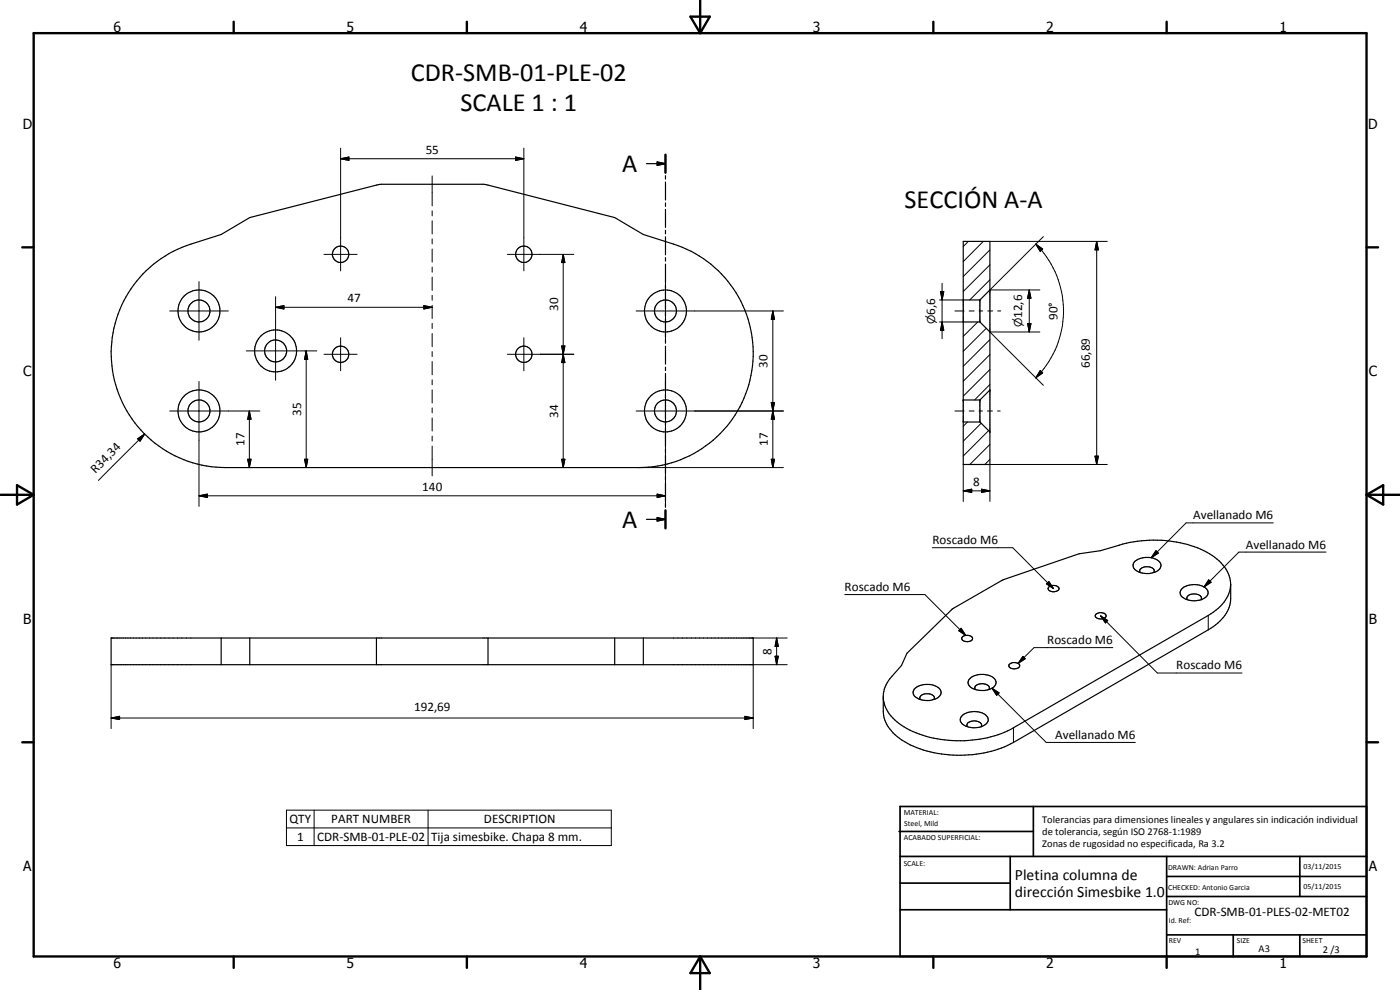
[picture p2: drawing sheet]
<svg xmlns="http://www.w3.org/2000/svg" width="420mm" height="297mm" viewBox="0 0 420 297" stroke-linecap="round" stroke-linejoin="round" font-family="sans-serif">
<g fill="none" stroke="#000" stroke-width=".35">
<path d="M194 49.1h5.7M197.2 48.6l2.5 .5-2.5 .5zM199.7 46.4v5.4M199.7 52.7v1M199.7 54.6v5.4M199.7 60.9v1M199.7 62.8v5.4M199.7 69.1v1M199.7 71v5.5M199.7 77.3v1.1M199.7 79.2v5.4M289.1 72.4h8v67h-8z"/>
<path d="M42.9 82.2a35.4 35.4 0 0 1 14.4-9l9.1-2.8 8.6-5.1 39.5-10 31.5 .1 38.5 9.9 8.6 5.1a79.8 79.8 0 0 1 14.3 5 34.3 34.3 0 0 1 17.7 38.6 34.3 34.3 0 0 1-33.4 26.3h-124a34.4 34.4 0 0 1-31.6-20.8 34.4 34.4 0 0 1 6.8-37.3zM199.7 85.5v1.1M199.7 87.4v5.4M199.7 93.7v1.1M199.7 95.7v5.4M289.1 96.6h5M289.1 90h5M294.1 96.6l3 3M294.1 90v6.6M297.1 87l-3 3M199.7 101.9v1.1M199.7 103.9v5.4"/>
<path d="M199.7 110.2v1M199.7 112.1v5.4M199.7 118.4v1M297.1 117l-3 3M199.7 120.3v5.4M199.7 126.6v1M199.7 128.5v5.4M199.7 134.8v1M199.7 136.7v5.4M289.1 120h5M289.1 126.6h5M294.1 126.6l3 3"/>
<path d="M294.1 120v6.6M194 155.8h5.7M197.2 155.3l2.5 .5-2.5 .5zM199.7 143v1M199.7 144.9v5.4M199.7 151.2v1M199.7 153.1v5.4M314.8 176.1a1.94 1.94 0 0 1 3 .6 1.94 1.94 0 0 1-3.3-.1zM340.6 168.4a5.6 5.6 0 0 1 7.7 .7 2.16 2.16 0 0 1-2 2.6 5.5 5.5 0 0 1-6.1-1.3l-.1-1.1zM342.2 171.8a1.06 1.06 0 0 1 1-1.6 2.25 2.25 0 0 1 3.2 1.2l-.1 .4M354.7 176.6a6.1 6.1 0 0 1 7.4 .1 1.77 1.77 0 0 1-.8 2.9 5.8 5.8 0 0 1-6.9-1 1.47 1.47 0 0 1 .3-2zM356.4 180a1.24 1.24 0 0 1 1.3-1.7 2.2 2.2 0 0 1 2.9 1.2l-.2 .5"/>
<path d="M369.3 175.3v4.3a11.6 11.6 0 0 1-6.7 9.4l-58.4 33.8a35.6 35.6 0 0 1-32.7-.3 11.4 11.4 0 0 1-6.4-9.1v-4.6a9.1 9.1 0 0 1 2.6-5.9l2.8-3.2 1.7-3.7 14-13.5 15.1-8.6 22.5-7.7 6.5-1a53.9 53.9 0 0 1 12.3-2.9 33 33 0 0 1 22 4.9 9.5 9.5 0 0 1 4.4 10.3 13.1 13.1 0 0 1-6.4 7.2l-58.4 33.7a35.4 35.4 0 0 1-32.9-.3 11.4 11.4 0 0 1-6.2-8.6M33.3 191.4h192.7v8h-192.7zM66.4 191.4v8M75 191.4v8M113 191.4v8M146.5 191.4v8M184.5 191.4v8M193.1 191.4v8M288.9 191.1a1.92 1.92 0 0 1 3 .5 1.91 1.91 0 0 1-3.3 0zM302.8 199.4a2.1 2.1 0 0 1 3.2 .2 1.83 1.83 0 0 1-2.9 .7l-.3-.5zM328.9 184.3a2.01 2.01 0 0 1 3.1 .5 1.99 1.99 0 0 1-3.3 .2zM274.4 206.8a5.8 5.8 0 0 1 7.7 .1 2.07 2.07 0 0 1-1.8 2.9 5.3 5.3 0 0 1-6.2-1.6l-.1-.6z"/>
<path d="M276.2 209.9a1.24 1.24 0 0 1 1.3-1.7 2.29 2.29 0 0 1 2.9 1.3l-.1 .4M288.5 215a5.5 5.5 0 0 1 7.9 .3 2.22 2.22 0 0 1-1.9 2.8 5.9 5.9 0 0 1-6.1-1.4l-.2-.9zM290.4 218.1a1.09 1.09 0 0 1 1-1.6 2.75 2.75 0 0 1 3.2 .9l-.2 .7M290.9 203.8a5.8 5.8 0 0 1 7-.6 1.89 1.89 0 0 1 1 2 1.89 1.89 0 0 1-1.6 1.5 6.1 6.1 0 0 1-6.4-.9l-.4-.8zM292.7 206.9a1.21 1.21 0 0 1 1.3-1.7 2.2 2.2 0 0 1 3 1.3l-.3 .4"/>
<circle cx="102.2" cy="76.3" r="2.46"/>
<circle cx="157.2" cy="76.3" r="2.47"/>
<circle cx="59.7" cy="93.3" r="3.3"/>
<circle cx="59.7" cy="93.3" r="6.3"/>
<circle cx="199.7" cy="93.3" r="6.3"/>
<circle cx="199.7" cy="93.3" r="3.3"/>
<circle cx="82.7" cy="105.3" r="6.3"/>
<circle cx="82.7" cy="105.3" r="3.3"/>
<circle cx="102.2" cy="106.3" r="2.47"/>
<circle cx="157.2" cy="106.3" r="2.47"/>
<circle cx="59.7" cy="123.3" r="6.3"/>
<circle cx="59.7" cy="123.3" r="3.3"/>
<circle cx="199.7" cy="123.3" r="3.3"/>
<circle cx="199.7" cy="123.3" r="6.3"/>
</g>
<g fill="#000">
<circle cx="297.1" cy="117" r=".18"/>
<circle cx="289.1" cy="120" r=".18"/>
<circle cx="294.1" cy="120" r=".18"/>
<circle cx="297.1" cy="129.6" r=".18"/>
</g>
<g fill="none" stroke="#000" stroke-width=".3">
<path d="M102.2 47.6l2.5-.5v1zM102.2 44.4v36.9M102.2 47.6h55M129.7 52.8v9M154.7 47.1l2.5 .5-2.5 .5zM157.2 44.4v36.9M97.2 76.3h10M129.7 63.2v1.6M129.7 66.3v3.9M129.7 71.7v1.5M129.7 74.7v4M152.3 76.3h19.9"/>
<path d="M169 76.3l.5 2.5h-.9zM169 76.3v64M290.6 72.4l-1.5 1.6M295.1 72.4l-6 6.1M297.1 79.5l-8 8M297.1 75l-8 8M297.1 72.4h35.2M310.8 73.2l2.1 1.5-.7 .7zM310.8 73.2a28.3 28.3 0 0 1 0 40.2M313.1 71l-16 16h15M329.1 72.4l.5 2.6h-1zM329.1 72.4v67"/>
<path d="M50.9 93.3h17.6M59.7 84.5v17.6M82.7 92.2l2.5-.5v1zM82.7 89v25.1M82.7 92.2h47M127.2 91.7l2.5 .5-2.5 .5zM129.7 80.1v1.6M129.7 83.1v4M129.7 88.6v1.5M129.7 91.6v3.9M129.7 97v1.6M190.9 93.3h44.2"/>
<path d="M199.7 84.5v17.6M231.9 93.3l.5 2.5h-.9zM231.9 93.3v47M282 90h7.1M282 96.6h7.1M282.3 87.5h.9l-.5 2.5zM282.7 96.6l.5 2.5h-.9zM282.7 85v16.6M286.6 93.3h2.7M290.9 93.3h1.4M293.4 96.6l-4.3 4.3M293.8 93.3h1.1"/>
<path d="M296 98.5l-6.9 6.9M296.4 93.3h1.5M297.1 83.9l-6.1 6.1M299.4 93.3h.9M308.4 97.1h1l-.5 2.5zM308.9 87l.5 2.5h-1zM308.9 87v12.6M312.1 99.6h-15l16 16M59.7 114.5v37.4M73.9 105.3h21.2M91.9 105.3l.5 2.5h-1zM91.9 105.3v35"/>
<path d="M97.2 106.3h10M102.2 101.3v10M129.7 100.1v3.9M129.7 105.5v1.5M129.7 108.5v3.9M129.7 114v1.4M129.7 117v3.9M152.3 106.3h19.9M157.2 101.3v10M168.6 103.8h.9l-.5 2.5zM169 106.3l.5 2.5h-.9zM199.7 114.5v37.4"/>
<path d="M297.1 115.4l-4.6 4.6M297.1 110.9l-8 8M297.1 106.4l-8 8M297.1 101.9l-8 8M312.2 111.2l.7 .7-2.1 1.5zM41.3 131.7l2.1-1.5-1.4 2.2zM43.4 130.2l-13.9 13.9M50.9 123.3h27.1M74.3 137.8h1l-.5 2.5zM74.8 123.3l.5 2.5h-1zM74.8 123.3v17M91.4 137.8h1l-.5 2.5z"/>
<path d="M129.7 122.4v1.5M129.7 125.4v3.9M129.7 130.9v1.4M129.7 133.9v8.9M168.6 137.8h.9l-.5 2.5zM190.9 123.3h44.2M231.5 120.8h.9l-.5 2.5zM231.5 137.8h.9l-.5 2.5zM231.9 123.3l.5 2.5h-.9zM286.6 123.3h2.7M289.1 139.4v11.1M290.4 126.6l-1.3 1.3"/>
<path d="M290.9 123.3h1.4M293.8 123.3h1M294.5 127l-5.4 5.4M296.3 123.3h1.5M296.7 129.2l-7.6 7.6M297.1 137.8l-1.5 1.6M297.1 133.3l-6 6.1M299.4 123.3h.8M328.6 136.9h1l-.5 2.5zM332.3 139.4h-35.2v11.1M59.7 148.8l2.5-.5v1zM59.7 148.8h140"/>
<path d="M191.7 140.3h43.4M197.2 148.3l2.5 .5-2.5 .5zM289.1 147.3l2.5-.5v.9zM289.1 147.3h8M294.6 146.8l2.5 .5-2.5 .4zM382.1 156.9h-26.1l-10.5 10.4M253.5 178.4h24.1l12.2 12.3M279.8 164.3h24.1l12.3 12.3M314.1 175.2l.7-.7 1.4 2.1zM346.9 165.2l.7 .7-2.1 1.4zM362.7 174l.8 .7-2.2 1.4zM398 165.7h-26.2l-10.5 10.4"/>
<path d="M33.3 199.4v19.2M226 191.4h10.3M232.6 196.9h1l-.5 2.5zM233.1 191.4l.5 2.5h-1zM233.1 191.4v8M236.3 199.4h-10.3v19.2M288.4 188.5l1.4 2.2-2.1-1.5zM307 196.9l.7 .8-2.1 1.4zM330.3 184.8l2.1 1.4-.6 .7zM330.3 184.8l17 17.1h25.4M334 194.3h-23.7l-4.7 4.8M362.6 184.7v4.3"/>
<path d="M33.3 215.4l2.6-.5v1zM33.3 215.4h192.7M223.6 214.9l2.4 .5-2.4 .5zM297.7 206.5l2.1 1.4-.7 .7zM297.7 206.5l16.3 16.3h26.7M304.2 218.4v4.4M86 243.1h97.5v10.6h-97.5zM86 248.4h97.5M94.3 243.1v10.6M128.5 243.1v10.6"/>
</g>
<g fill="none" stroke="#000" stroke-width=".71">
<path d="M10.1 9.9h400v277.1h-400zM70.1 6.5v3.4M140.1 6.5v3.4M207.2 5h5.8l-2.9 4.9zM210.1 0v9.9M280.1 6.5v3.4M350.1 6.5v3.4M199.7 46.4v5.4M6.7 74.2h3.4M410.1 74.2h3.5M.1 148.5h10M5.1 145.6l5 2.9-5 2.9z"/>
<path d="M199.7 153.1v5.4M410.1 148.5h10M410.1 148.5l5-2.9v5.8zM6.7 222.7h3.4M410.1 222.7h3.5M70.1 287v3.4M140.1 287v3.4M210.1 287v10M210.1 287l2.9 5h-5.8zM280.1 287v3.4M350.1 287v3.4"/>
</g>
<g fill="none" stroke="#000" stroke-width=".51">
<path d="M269.8 249.5h40.3M270.1 242h140v45h-140zM270.1 257h140M303.2 257v16M310.1 242v15M350.1 257v30M390.1 257v12M270.1 265h33.1M270.1 273h80M350.1 269h60M350.1 263h60M350.1 280.5h60"/>
<path d="M370.1 280.5v6.5M390.1 280.5v6.5"/>
</g>
<g fill="#000">
<path d="M102.2 47.6l2.5-.5v1zM154.7 47.1l2.5 .5-2.5 .5zM197.2 48.6l2.5 .5-2.5 .5zM169 76.3l.5 2.5h-.9zM310.8 73.2l2.1 1.5-.7 .7zM329.1 72.4l.5 2.6h-1zM82.7 92.2l2.5-.5v1zM127.2 91.7l2.5 .5-2.5 .5zM231.9 93.3l.5 2.5h-.9zM282.3 87.5h.9l-.5 2.5zM282.7 96.6l.5 2.5h-.9zM308.4 97.1h1l-.5 2.5z"/>
<path d="M308.9 87l.5 2.5h-1zM91.9 105.3l.5 2.5h-1zM168.6 103.8h.9l-.5 2.5zM169 106.3l.5 2.5h-.9zM312.2 111.2l.7 .7-2.1 1.5zM41.3 131.7l2.1-1.5-1.4 2.2zM74.3 137.8h1l-.5 2.5zM74.8 123.3l.5 2.5h-1zM91.4 137.8h1l-.5 2.5zM168.6 137.8h.9l-.5 2.5zM231.5 120.8h.9l-.5 2.5zM231.5 137.8h.9l-.5 2.5z"/>
<path d="M231.9 123.3l.5 2.5h-.9zM328.6 136.9h1l-.5 2.5zM59.7 148.8l2.5-.5v1zM197.2 155.3l2.5 .5-2.5 .5zM197.2 148.3l2.5 .5-2.5 .5zM289.1 147.3l2.5-.5v.9zM294.6 146.8l2.5 .5-2.5 .4zM314.1 175.2l.7-.7 1.4 2.1zM346.9 165.2l.7 .7-2.1 1.4zM362.7 174l.8 .7-2.2 1.4zM232.6 196.9h1l-.5 2.5zM233.1 191.4l.5 2.5h-1z"/>
<path d="M288.4 188.5l1.4 2.2-2.1-1.5zM307 196.9l.7 .8-2.1 1.4zM330.3 184.8l2.1 1.4-.6 .7zM33.3 215.4l2.6-.5v1zM223.6 214.9l2.4 .5-2.4 .5zM297.7 206.5l2.1 1.4-.7 .7z"/>
</g>
<g font-size="7.9">
<text x="123.3" y="24.3">CDR-SMB-01-PLE-02</text>
<text x="138.2" y="33.3">SCALE 1 : 1</text>
<text x="186.7" y="51.6">A</text>
<text x="271.5" y="62.4">SECCIÓN A-A</text>
<text x="186.7" y="158.3">A</text>
</g>
<g font-size="4.7">
<text x="304.6" y="263.9">Pletina columna de</text>
<text x="304.6" y="269.3">dirección Simesbike 1.0</text>
</g>
<g font-size="4.2">
<text x="34" y="9.6">6</text>
<text x="104" y="9.6">5</text>
<text x="174" y="9.6">4</text>
<text x="244" y="9.6">3</text>
<text x="314" y="9.6">2</text>
<text x="384" y="9.6">1</text>
<text x="6.8" y="38.7">D</text>
<text x="410.6" y="38.7">D</text>
<text x="7" y="112.9">C</text>
<text x="410.8" y="112.9">C</text>
<text x="7" y="187.1">B</text>
<text x="410.8" y="187.1">B</text>
<text x="7" y="261.4">A</text>
<text x="410.8" y="261.4">A</text>
<text x="34" y="290.4">6</text>
<text x="104" y="290.4">5</text>
<text x="174" y="290.4">4</text>
<text x="244" y="290.4">3</text>
<text x="314" y="290.4">2</text>
<text x="384" y="290.4">1</text>
</g>
<g font-size="3.9">
<text x="127.8" y="46.1">55</text>
<text x="104.3" y="90.7">47</text>
<text x="167.5" y="93.3" transform="rotate(-90 167.5 93.3)">30</text>
<text x="280.6" y="94.4" transform="rotate(-90 280.6 94.4)">6,6</text>
<text x="306.7" y="95.4" transform="rotate(-90 306.7 95.4)">12,6</text>
<text x="317.4" y="96" transform="rotate(-90 317.4 96)">90°</text>
<text x="230.4" y="110.3" transform="rotate(-90 230.4 110.3)">30</text>
<text x="327.1" y="110.4" transform="rotate(-90 327.1 110.4)">66,89</text>
<text x="90.4" y="124.8" transform="rotate(-90 90.4 124.8)">35</text>
<text x="167.5" y="125.3" transform="rotate(-90 167.5 125.3)">34</text>
<text x="73.4" y="133.9" transform="rotate(-90 73.4 133.9)">17</text>
<text x="230.4" y="133.9" transform="rotate(-90 230.4 133.9)">17</text>
<text x="28.6" y="142.2" transform="rotate(-45 28.6 142.2)">R34,34</text>
<text x="126.7" y="147.2">140</text>
<text x="292.1" y="145.8">8</text>
<text x="358.1" y="155.8">Avellanado M6</text>
<text x="279.9" y="163.3">Roscado M6</text>
<text x="373.9" y="164.6">Avellanado M6</text>
<text x="253.5" y="177.3">Roscado M6</text>
<text x="231.5" y="196.4" transform="rotate(-90 231.5 196.4)">8</text>
<text x="314.3" y="193.3">Roscado M6</text>
<text x="353" y="200.8">Roscado M6</text>
<text x="124.3" y="213.4">192,69</text>
<text x="316.7" y="221.7">Avellanado M6</text>
<text x="86.9" y="247">QTY</text>
<text x="99.4" y="247">PART NUMBER</text>
<text x="145.2" y="247">DESCRIPTION</text>
<text x="89.1" y="252.3">1</text>
<text x="95.2" y="252.3">CDR-SMB-01-PLE-02</text>
<text x="129.4" y="252.4">Tija simesbike. Chapa 8 mm.</text>
<text x="358.5" y="275">CDR-SMB-01-PLES-02-MET02</text>
</g>
<g font-size="3.3">
<text x="280.6" y="97.2" transform="rotate(-90 280.6 97.2)">⌀</text>
<text x="306.7" y="98.2" transform="rotate(-90 306.7 98.2)">⌀</text>
</g>
<g font-size="3.1">
<text x="312.7" y="246.8">Tolerancias para dimensiones lineales y angulares sin indicación individual</text>
<text x="312.7" y="250.4">de tolerancia, según ISO 2768-1:1989</text>
<text x="312.7" y="254">Zonas de rugosidad no especificada, Ra 3.2</text>
<text x="358.7" y="286.5">1</text>
<text x="377.7" y="285.6">A3</text>
<text x="397" y="285.9">2 /3</text>
</g>
<g font-size="2.4">
<text x="271.2" y="244.4">MATERIAL:</text>
<text x="271.3" y="252">ACABADO SUPERFICIAL:</text>
<text x="271.4" y="247.9">Steel, Mild</text>
<text x="271.2" y="259.7">SCALE:</text>
<text x="350.6" y="261">DRAWN: Adrian Parro</text>
<text x="391.2" y="260.6">03/11/2015</text>
<text x="350.6" y="267">CHECKED: Antonio Garcia</text>
<text x="391.2" y="266.7">05/11/2015</text>
<text x="350.6" y="271.4">DWG NO:</text>
<text x="350.8" y="276.9">Id. Ref:</text>
<text x="350.8" y="282.8">REV</text>
<text x="371.2" y="282.9">SIZE</text>
<text x="390.9" y="282.9">SHEET</text>
</g>
</svg>
